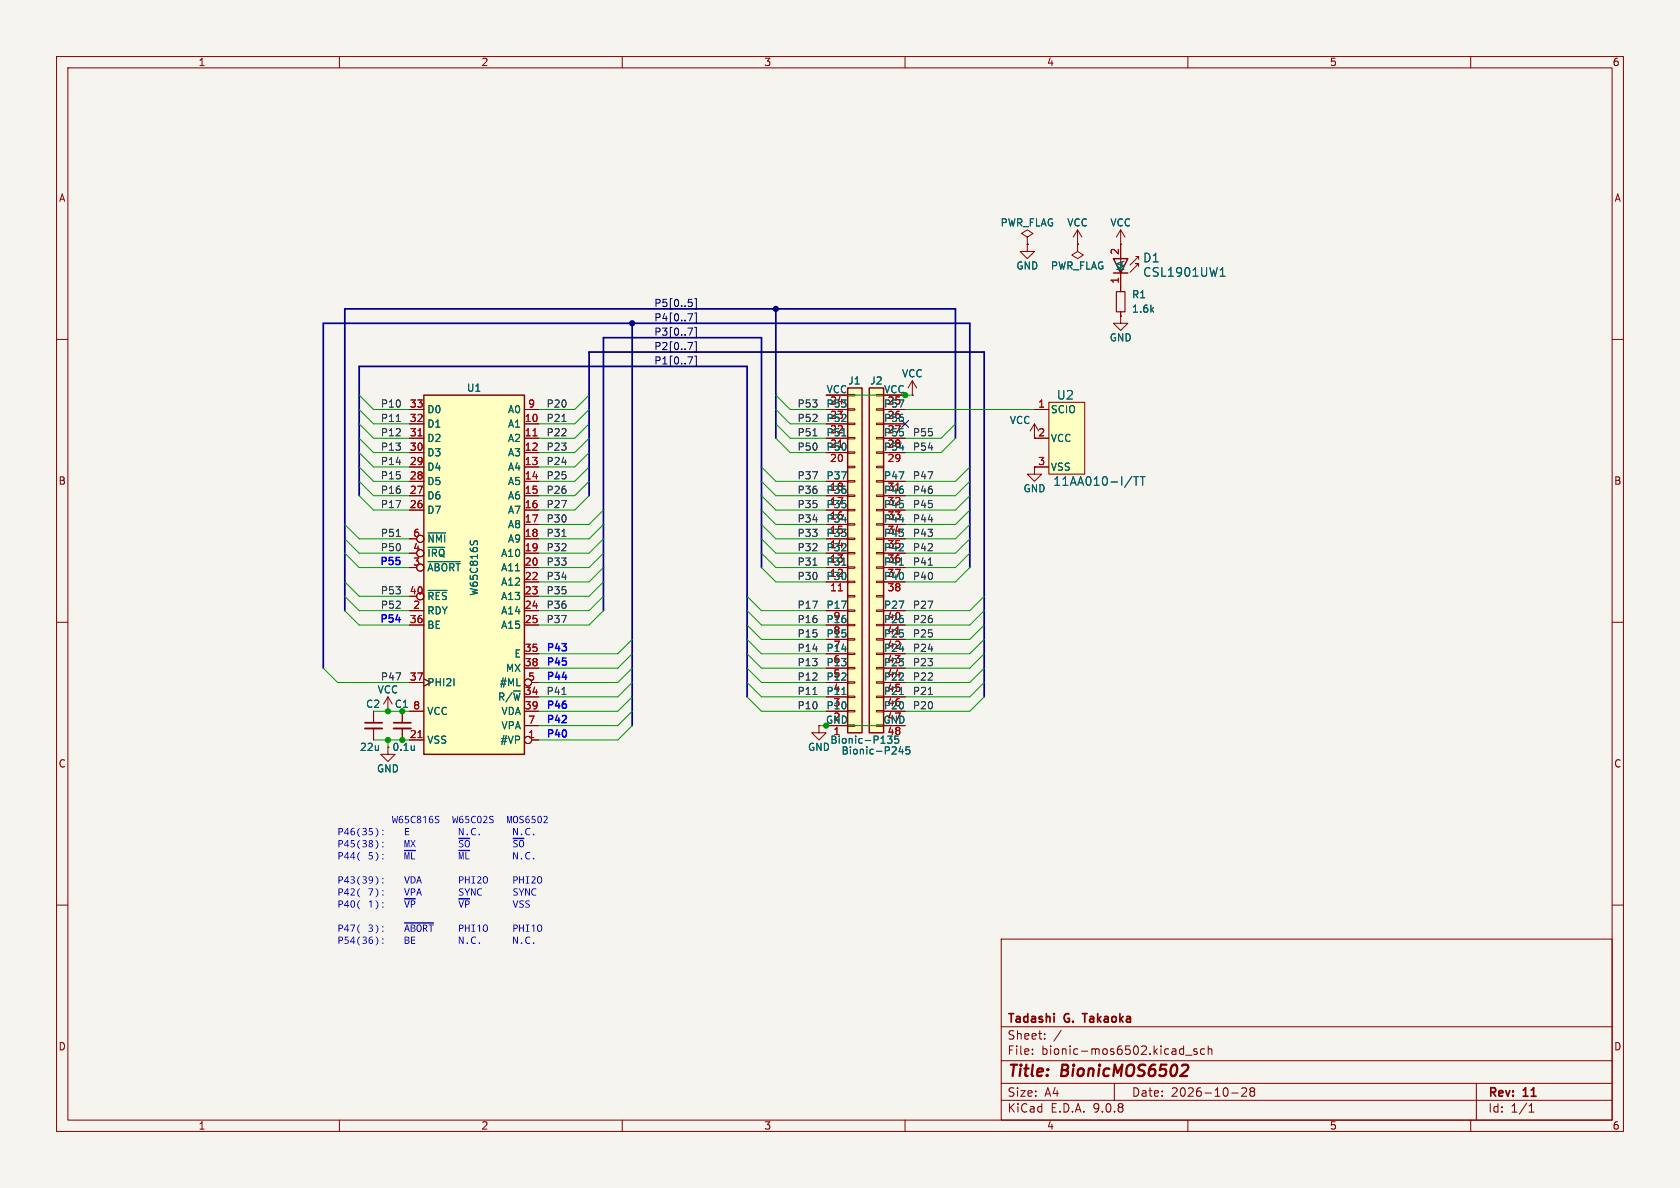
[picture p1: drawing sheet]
<svg xmlns="http://www.w3.org/2000/svg" width="297mm" height="210mm" viewBox="0 0 297 210" stroke-linecap="round" stroke-linejoin="round" font-family="sans-serif">
<path d="M0 0h297v210h-297z" fill="#f5f4ef" stroke="#f5f4ef" stroke-width=".18"/>
<g fill="none" stroke="#840000" stroke-width=".18">
<path d="M10 10h277v190h-277zM12 12h273v186h-273zM60 10v2M110 10v2M160 10v2M210 10v2M260 10v2M10 60h2M285 60h2M10 110h2M285 110h2M10 160h2"/>
<path d="M177 166h108v32h-108zM285 160h2M60 198v2M110 198v2M160 198v2M177 194.5h108M177 191.5h108M177 187.5h108M177 181.5h108M182.5 186.3v.1M182.5 185.5v.1M184.7 183.6v.1"/>
<path d="M184.7 182.8v.1M187.6 182.1l-1.3 2M197 191.5v3M209.6 186.5h1.1M210 198v2M211.6 185.5l-.4-.1-.2 .2 .1 .2 .5 .2v.3h-.6M213 185.5l-.5-.1-.3 .3v.4l.2 .2h.6M213.6 185.5l.2-.1 .4 .1v.9M213.6 184.9v1.5M217.7 193.2h1.2M219.5 192.4l.6-.1 .2 .1 .1 .3-.9 1.1h.9M221.2 192.9l-.2-.2 .2-.4 .5 .1 .1 .2-.3 .3"/>
<path d="M221.2 192.9l-.2 .3v.5l.2 .1 .5-.1 .1-.2-.1-.4-.2-.2M221.2 192.9h.3M260 198v2M261 191.5v6.5M270.3 196.6h.9M270.3 195.5l.4-.4v1.5"/>
</g>
<path d="M209.3 188.2h.4a.45 .45 0 0 1 .4 .6l-.2 .3-1.3 1.1h1.3" fill="none" stroke="#840000" stroke-width=".4"/>
<path d="M191.3 179.2h.9" fill="none" stroke="#840000" stroke-width=".3"/>
<path d="M153.7 68.6h2.5v60.9h-2.5z" fill="#ffffc2"/>
<path d="M196.8 45.7h2.6l-1.3 2.6zM196.8 48.3h2.6M153.7 68.6h2.5v60.9h-2.5z" fill="none" stroke="#840000" stroke-width=".25"/>
<g fill="none" stroke="#840000" stroke-width=".18">
<path d="M181.6 43.2v1.3h1.3l-1.3 1.2-1.3-1.2h1.3M181.6 43.2h.1M181.6 41.9l1-.6-1-.7-1 .7 1 .6v1.3M190.5 43.2h.1M190.5 43.2v1.3l1 .6-1 .6-1-.6 1-.6M190.5 40.6l-.8 1.3M190.5 40.6l.8 1.3M190.5 40.6v2.6M198.1 43.2h.1M198.1 55.9v1.3h1.3l-1.3 1.2-1.3-1.2h1.3M198.1 55.9h.1M198.1 40.6l-.7 1.3"/>
<path d="M198.1 40.6l.8 1.3M198.1 40.6v5.1M198.1 48.3v3.3M198.1 55.1v.8M200.8 45.3h.5l-1.5 1.6M201.3 47.1v-.5h-.5h.5l-1.5 1.5M201.3 45.3v.5M154.9 69.7h1.3v.3h-1.3zM154.9 72.3h1.3v.2h-1.3zM154.9 74.8h1.3v.3h-1.3zM154.9 77.3h1.3v.3h-1.3zM154.9 79.9h1.3v.2h-1.3z"/>
<path d="M156.2 69.9h3.8M156.2 72.4h3.8M156.2 74.9h3.8M156.2 77.5h3.8M154.9 82.4h1.3v.3h-1.3zM154.9 85h1.3v.2h-1.3zM154.9 87.5h1.3v.3h-1.3zM154.9 90h1.3v.3h-1.3zM154.9 92.6h1.3v.2h-1.3zM154.9 95.1h1.3v.3h-1.3zM154.9 97.7h1.3v.2h-1.3zM156.2 80h3.8"/>
<path d="M156.2 85.1h3.8M156.2 87.6h3.8M156.2 90.2h3.8M156.2 92.7h3.8M156.2 95.3h3.8M156.2 97.8h3.8M154.9 100.2h1.3v.3h-1.3zM154.9 102.7h1.3v.3h-1.3zM154.9 105.3h1.3v.2h-1.3zM154.9 107.8h1.3v.3h-1.3zM154.9 110.4h1.3v.2h-1.3zM154.9 112.9h1.3v.3h-1.3z"/>
<path d="M154.9 115.4h1.3v.3h-1.3zM154.9 118h1.3v.2h-1.3zM156.2 100.3h3.8M156.2 102.9h3.8M156.2 108h3.8M156.2 110.5h3.8M156.2 113h3.8M156.2 115.6h3.8M156.2 118.1h3.8M154.9 120.5h1.3v.3h-1.3zM154.9 123.1h1.3v.2h-1.3zM154.9 125.6h1.3v.3h-1.3z"/>
<path d="M154.9 128.1h1.3v.3h-1.3zM156.2 120.7h3.8M156.2 123.2h3.8M156.2 125.7h3.8M156.2 128.3h3.8"/>
</g>
<path d="M215.7 48.8h.9M215.9 47.7l.2-.4v1.5M159 99.9h.7M159 122.8h.7M159.2 132l-.3 .9h.8M159.5 132.4v.9M160.8 132h-.6l-.1 .6 .2-.1 .4 .1 .2 .2-.1 .4-.2 .1-.5-.1" fill="none" stroke="#006464" stroke-width=".18"/>
<path d="M197.4 51.6h1.5v3.5h-1.5z" fill="none" stroke="#840000" stroke-width=".2"/>
<path d="M185.4 71.1h6.4v12.7h-6.4z" fill="#ffffc2"/>
<path d="M182.9 72.4h2.5M182.9 74.9v2.6h2.5M182.9 74.9l-.8 1.3M182.9 74.9l.7 1.3M185.4 71.1h6.4v12.7h-6.4zM182.9 82.6v1.2h1.2l-1.2 1.3-1.3-1.3h1.3M182.9 82.6h.1M182.9 82.6h2.5" fill="none" stroke="#840000" stroke-width=".18"/>
<path d="M200.1 84.2l-1.3 1.9M200.4 84.3h.9M200.8 84.3v1.5M201.6 84.3h.8M202 84.3v1.5" fill="none" stroke="#006464" stroke-width=".18"/>
<path d="M149.9 68.6h2.5v60.9h-2.5z" fill="#ffffc2"/>
<g fill="none" stroke="#840000" stroke-width=".18">
<path d="M146 69.9h3.9M146 72.4h3.9M146 74.9h3.9M146 77.5h3.9M149.9 69.7h1.2v.3h-1.2zM149.9 72.3h1.2v.2h-1.2zM149.9 74.8h1.2v.3h-1.2zM149.9 77.3h1.2v.3h-1.2zM149.9 79.9h1.2v.2h-1.2zM161.3 69.9h.1M161.3 67.3l-.8 1.3M161.3 67.3l.8 1.3"/>
<path d="M161.3 67.3v2.6M146 80h3.9M146 85.1h3.9M146 87.6h3.9M146 90.2h3.9M146 92.7h3.9M146 95.3h3.9M146 97.8h3.9M149.9 82.4h1.2v.3h-1.2zM149.9 85h1.2v.2h-1.2zM149.9 87.5h1.2v.3h-1.2zM149.9 90h1.2v.3h-1.2z"/>
<path d="M149.9 92.6h1.2v.2h-1.2zM149.9 95.1h1.2v.3h-1.2zM149.9 97.7h1.2v.2h-1.2zM146 100.3h3.9M146 102.9h3.9M146 108h3.9M146 110.5h3.9M146 113h3.9M146 115.6h3.9M146 118.1h3.9M149.9 100.2h1.2v.3h-1.2zM149.9 102.7h1.2v.3h-1.2z"/>
<path d="M149.9 105.3h1.2v.2h-1.2zM149.9 107.8h1.2v.3h-1.2zM149.9 110.4h1.2v.2h-1.2zM149.9 112.9h1.2v.3h-1.2zM149.9 115.4h1.2v.3h-1.2zM149.9 118h1.2v.2h-1.2zM66 125.7v2.1M66 128.8v2M68.6 132.1v1.3h1.2l-1.2 1.2-1.3-1.2h1.3M68.6 132.1h.1M68.6 125.7h.1M68.6 123.2l-.8 1.3"/>
<path d="M68.6 123.2l.7 1.3M68.6 123.2v2.5M71.1 125.7v2.1M71.1 128.8v2M146 120.7h3.9M146 123.2h3.9M146 125.7h3.9M146 128.3h3.9M149.9 120.5h1.2v.3h-1.2zM149.9 123.1h1.2v.2h-1.2zM149.9 125.6h1.2v.3h-1.2zM149.9 128.1h1.2v.3h-1.2z"/>
</g>
<path d="M149.9 68.6h2.5v60.9h-2.5z" fill="none" stroke="#840000" stroke-width=".25"/>
<path d="M148.8 77.1h.8M148.8 99.9h.8M73.2 131.8v.9M73.2 132.5v.1M148.8 122.8h.8M157.7 130.8l-.1 .5-.5 .1-.2-.1M158.9 130.8l-.1 .5-.5 .1-.1-.1" fill="none" stroke="#006464" stroke-width=".18"/>
<path d="M148.2 104.4h.7" fill="none" stroke="#a90000" stroke-width=".18"/>
<path d="M64.5 127.8h3.1M69.6 127.8h3" fill="none" stroke="#840000" stroke-width=".3"/>
<path d="M64.5 128.8h3.1M69.6 128.8h3" fill="none" stroke="#840000" stroke-width=".33"/>
<path d="M74.9 69.9h17.8v63.5h-17.8z" fill="#ffffc2"/>
<path d="M74.9 69.9h17.8v63.5h-17.8z" fill="none" stroke="#840000" stroke-width=".25"/>
<g fill="none" stroke="#840000" stroke-width=".18">
<path d="M72.4 72.4h2.5M72.4 74.9h2.5M72.4 77.5h2.5M92.7 72.4h2.5M92.7 74.9h2.5M92.7 77.5h2.5M72.4 80h2.5M72.4 82.6h2.5M72.4 85.1h2.5M72.4 87.6h2.5M72.4 90.2h2.5M72.4 95.3h1.3"/>
<path d="M92.7 80h2.5M92.7 82.6h2.5M92.7 85.1h2.5M92.7 87.6h2.5M92.7 90.2h2.5M92.7 95.3h2.5M92.7 92.7h2.5M92.7 97.8h2.5M72.4 110.5h2.5M72.4 100.3h1.3M72.4 108h2.5M92.7 110.5h2.5"/>
<path d="M92.7 115.6h2.5M92.7 100.3h2.5M92.7 108h2.5M92.7 102.9h2.5M92.7 105.4h2.5M92.7 118.1h2.5M72.4 120.7h2.5M72.4 125.7h2.5M72.4 130.8h2.5M74.9 120l1.3 .7-1.3 .6M92.7 125.7h2.5M92.7 123.2h2.5"/>
<path d="M92.7 128.3h2.5M94 120.7h1.2M94 130.8h1.2M144.8 128.3v1.2h1.2l-1.2 1.3-1.3-1.3h1.3M144.8 128.3h.1"/>
<circle cx="74.3" cy="97.8" r=".63"/>
<circle cx="74.3" cy="95.2" r=".63"/>
<circle cx="74.3" cy="105.4" r=".63"/>
<circle cx="74.3" cy="100.3" r=".63"/>
<circle cx="93.3" cy="120.6" r=".63"/>
<circle cx="93.3" cy="130.8" r=".63"/>
</g>
<path d="M73.9 77.1h.7M94.2 77.1h.7M73.9 130.4h.7" fill="none" stroke="#a90000" stroke-width=".18"/>
<path d="M75.7 94.2h3.1M75.7 96.7h2.9M75.7 99.3h5.6M83.2 95.6l-.1 .5M83.7 96.1l.2-.4 .3-.1 .2 .2v.3M75.7 104.4h3.3" fill="none" stroke="#006464" stroke-width=".18"/>
<path d="M70.1 74.5h.7M99.3 74.5h.8M143.7 77h.7M70.1 94.8h.7M99.3 94.8h.8M143.7 99.9h.7M164.1 99.9h.7M99.3 122.8h.8M143.7 122.8h.7M164.1 122.8h.7" fill="none" stroke="#0f0f0f" stroke-width=".18"/>
<path d="M70 98.5h.7M70.6 99.1l.1 .2-.1 .4M70 109.5h.8" fill="none" stroke="#00f" stroke-width=".25"/>
<g fill="none" stroke="#000084" stroke-width=".18">
<path d="M121.6 58h.8l-.5 1.3M121.6 55.5h.8l-.5 1.2M121.7 52.9h.6M122.1 53.4l.3 .2v.3l-.3 .3M122.8 52.8h.3v1.8h-.3M122.8 55.3h.3v1.8h-.3M122.8 57.9h.3v1.8h-.3M121.6 63.1h.8l-.5 1.2M121.6 60.5h.8l-.5 1.3M122.8 63h.3v1.8h-.3M122.8 60.4h.3v1.8h-.3M159.4 74.3l1.2 1.2"/>
<path d="M160.6 74.3l-1.2 1.2"/>
</g>
<path d="M111.8 57.2v71.1M137.2 54.6v22.9M168.9 77.5v-22.9h-107.9v53.4M63.5 87.6v-22.8h68.6v58.4M104.1 87.6v-25.4h69.9v61M134.6 100.3v-40.6h-27.9v48.3M171.4 100.3v-43.1h-114.3v60.9" fill="none" stroke="#000084" stroke-width=".3"/>
<g fill="none" stroke="#009600" stroke-width=".18">
<path d="M63.5 69.9l2.5 2.5h6.4M63.5 77.5l2.5 2.5h6.4M63.5 74.9l2.5 2.6h6.4M63.5 72.4l2.5 2.5h6.4M104.1 69.9l-2.5 2.5h-6.4M104.1 77.5l-2.5 2.5h-6.4M104.1 74.9l-2.5 2.6h-6.4M104.1 72.4l-2.5 2.5h-6.4M137.2 69.9l2.5 2.5h6.3M137.2 77.5l2.5 2.5h6.3M137.2 74.9l2.5 2.6h6.3M137.2 72.4l2.5 2.5h6.3"/>
<path d="M146 69.9h15.3M160 72.4h22.9M168.9 77.5l-2.5 2.5h-6.4M168.9 74.9l-2.5 2.6h-6.4M61 95.3l2.5 2.5h8.9M61 92.7l2.5 2.6h8.9M61 97.8l2.5 2.5h8.9M63.5 87.6l2.5 2.6h6.4M63.5 85.1l2.5 2.5h6.4M63.5 82.6l2.5 2.5h6.4M63.5 80l2.5 2.6h6.4M104.1 87.6l-2.5 2.6h-6.4"/>
<path d="M104.1 85.1l-2.5 2.5h-6.4M104.1 82.6l-2.5 2.5h-6.4M104.1 80l-2.5 2.6h-6.4M106.7 95.3l-2.6 2.5h-8.9M106.7 92.7l-2.6 2.6h-8.9M106.7 90.2l-2.6 2.5h-8.9M106.7 97.8l-2.6 2.5h-8.9M134.6 95.3l2.6 2.5h8.8M134.6 87.6l2.6 2.6h8.8M134.6 85.1l2.6 2.5h8.8M134.6 92.7l2.6 2.6h8.8M134.6 90.2l2.6 2.5h8.8"/>
<path d="M134.6 82.6l2.6 2.5h8.8M134.6 97.8l2.6 2.5h8.8M171.4 95.3l-2.5 2.5h-8.9M171.4 87.6l-2.5 2.6h-8.9M171.4 85.1l-2.5 2.5h-8.9M171.4 92.7l-2.5 2.6h-8.9M171.4 90.2l-2.5 2.5h-8.9M171.4 82.6l-2.5 2.5h-8.9M171.4 97.8l-2.5 2.5h-8.9M57.1 118.1l2.6 2.6h12.7M61 105.4l2.5 2.6h8.9M61 108l2.5 2.5h8.9"/>
<path d="M61 102.9l2.5 2.5h8.9M106.7 105.4l-2.6 2.6h-8.9M106.7 100.3l-2.6 2.6h-8.9M106.7 108l-2.6 2.5h-8.9M106.7 102.9l-2.6 2.5h-8.9M111.8 118.1l-2.6 2.6h-14M111.8 113l-2.6 2.6h-14M111.8 115.6l-2.6 2.5h-14M132.1 105.4l2.5 2.6h11.4M132.1 108l2.5 2.5h11.4M132.1 118.1l2.5 2.6h11.4M132.1 113l2.5 2.6h11.4"/>
<path d="M132.1 115.6l2.5 2.5h11.4M132.1 110.5l2.5 2.5h11.4M134.6 100.3l2.6 2.6h8.8M171.4 100.3l-2.5 2.6h-8.9M174 105.4l-2.6 2.6h-11.4M174 108l-2.6 2.5h-11.4M174 118.1l-2.6 2.6h-11.4M174 113l-2.6 2.6h-11.4M174 115.6l-2.6 2.5h-11.4M174 110.5l-2.6 2.5h-11.4M66 125.7h6.4M66 130.8h6.4"/>
<path d="M68.6 130.8v1.3M111.8 125.7l-2.6 2.6h-14M111.8 120.7l-2.6 2.5h-14M111.8 123.2l-2.6 2.5h-14M111.8 128.3l-2.6 2.5h-14M132.1 120.7l2.5 2.5h11.4M132.1 123.2l2.5 2.5h11.4M144.8 128.3h15.2M174 120.7l-2.6 2.5h-11.4M174 123.2l-2.6 2.5h-11.4"/>
</g>
<g fill="#00f">
<path d="M81.2 148.6l.3-.1 .4 .1v.1l-.2-.1a.23 .23 0 0 0-.4 .2 .23 .23 0 0 0 .3 .3 .39 .39 0 0 1 .3 .5 .39 .39 0 0 1-.6 .2l-.2-.1v-.1a.35 .35 0 0 0 .4 .1 .35 .35 0 0 0 .3-.4l-.6-.3z"/>
<path d="M82.3 148.6a.55 .55 0 0 1 .7 .1 .55 .55 0 0 1 0 .7 .47 .47 0 0 1-.5 .4 .47 .47 0 0 1-.4-.7h.2a.34 .34 0 0 0 .3 .6 .34 .34 0 0 0 .3-.6 .34 .34 0 0 0-.3-.5 .34 .34 0 0 0-.3 .5h-.2z"/>
<path d="M90.8 148.6l.3-.1 .4 .1v.1l-.3-.1a.23 .23 0 0 0-.3 .2 .23 .23 0 0 0 .3 .3 .39 .39 0 0 1 .3 .5 .39 .39 0 0 1-.6 .2l-.2-.1v-.1a.35 .35 0 0 0 .4 .1 .35 .35 0 0 0 .3-.4l-.6-.3z"/>
<path d="M91.9 148.6a.55 .55 0 0 1 .7 .1 .55 .55 0 0 1 0 .7 .47 .47 0 0 1-.6 .4 .47 .47 0 0 1-.3-.7h.2a.34 .34 0 0 0 .3 .6 .34 .34 0 0 0 .3-.6 .34 .34 0 0 0-.3-.5 .34 .34 0 0 0-.3 .5h-.2z"/>
<path d="M71.5 150.6h.2l.2 1.1 .3-1.1h.2v1.3h-.2l.1-1.1-.3 1.1h-.1l-.3-1.1v1.1h-.1z"/>
<path d="M72.7 150.6h.1v1.2h.6v.1h-.7z"/>
<path d="M71.4 159.2h.2l.3 1.1 .4-1.1h.2l-.5 1.2h-.1z"/>
<path d="M72.6 159.2h.4a.42 .42 0 0 1 .4 .5 .42 .42 0 0 1-.6 .3v.4h-.2v-.6l.6-.1a.25 .25 0 0 0 0-.3 .25 .25 0 0 0-.2-.1h-.2v.5h-.2z"/>
<path d="M81 159.2h.2l.3 1.1 .4-1.1h.1l-.4 1.2h-.1z"/>
<path d="M82.2 159.2h.4a.42 .42 0 0 1 .4 .5 .42 .42 0 0 1-.6 .3v.4h-.2v-.6l.6-.1a.25 .25 0 0 0 0-.3 .25 .25 0 0 0-.2-.1h-.2v.5h-.2z"/>
<circle cx="67.7" cy="146.8" r=".12"/>
<circle cx="67.7" cy="147.5" r=".12"/>
<circle cx="67.7" cy="148.9" r=".12"/>
<circle cx="67.7" cy="149.7" r=".12"/>
<circle cx="67.7" cy="151.1" r=".12"/>
<circle cx="67.7" cy="151.8" r=".12"/>
<circle cx="67.7" cy="155.3" r=".12"/>
<circle cx="67.7" cy="156.1" r=".12"/>
<circle cx="67.7" cy="157.5" r=".12"/>
<circle cx="67.7" cy="158.2" r=".12"/>
<circle cx="67.7" cy="159.6" r=".12"/>
<circle cx="67.7" cy="160.3" r=".12"/>
<circle cx="67.7" cy="163.9" r=".12"/>
<circle cx="67.7" cy="164.6" r=".12"/>
</g>
<path d="M71.5 163.2h5.1" fill="none" stroke="#00f" stroke-width=".25"/>
<g fill="#00f">
<circle cx="67.7" cy="166" r=".12"/>
<circle cx="67.7" cy="166.7" r=".12"/>
</g>
<g fill="none" stroke="#840000" stroke-width=".18">
<path d="M181.6 43.2h.1M190.5 43.2h.1M198.1 55.9h.1M198.1 43.2h.1M198.1 43.2v2.5M198.1 48.3v3.3M198.1 55.1v.8M72.4 72.4h2.5M72.4 74.9h2.5M72.4 77.5h2.5M92.7 72.4h2.5M92.7 74.9h2.5"/>
<path d="M92.7 77.5h2.5M146 69.9h3.9M146 72.4h3.9M146 74.9h3.9M146 77.5h3.9M156.2 69.9h3.8M156.2 72.4h3.8M156.2 74.9h3.8M156.2 77.5h3.8M161.3 69.9h.1M182.9 72.4h2.5M182.9 77.5h2.5"/>
<path d="M72.4 80h2.5M72.4 85.1h2.5M72.4 87.6h2.5M72.4 90.2h2.5M72.4 95.3h1.3M72.4 82.6h2.5M92.7 80h2.5M92.7 85.1h2.5M92.7 87.6h2.5M92.7 90.2h2.5M92.7 92.7h2.5M92.7 95.3h2.5"/>
<path d="M92.7 97.8h2.5M92.7 82.6h2.5M146 80h3.9M146 85.1h3.9M146 87.6h3.9M146 90.2h3.9M146 92.7h3.9M146 95.3h3.9M146 97.8h3.9M156.2 80h3.8M156.2 85.1h3.8M156.2 87.6h3.8"/>
<path d="M156.2 90.2h3.8M156.2 92.7h3.8M156.2 95.3h3.8M156.2 97.8h3.8M182.9 82.6h.1M182.9 82.6h2.5M72.4 100.3h1.3M72.4 108h2.5M72.4 110.5h2.5M92.7 100.3h2.5M92.7 102.9h2.5M92.7 108h2.5"/>
<path d="M92.7 110.5h2.5M92.7 115.6h2.5M92.7 118.1h2.5M92.7 105.4h2.5M146 100.3h3.9M146 102.9h3.9M146 108h3.9M146 110.5h3.9M146 113h3.9M146 115.6h3.9M146 118.1h3.9M156.2 100.3h3.8"/>
<path d="M156.2 102.9h3.8M156.2 108h3.8M156.2 110.5h3.8M156.2 113h3.8M156.2 115.6h3.8M156.2 118.1h3.8M66 125.7v2.1M66 128.8v2M68.6 132.1h.1M68.6 125.7h.1M71.1 125.7v2.1M71.1 128.8v2"/>
<path d="M72.4 120.7h2.5M72.4 125.7h2.5M72.4 130.8h2.5M74.9 120l1.3 .7-1.3 .6M92.7 123.2h2.5M92.7 125.7h2.5M92.7 128.3h2.5M94 120.7h1.2M94 130.8h1.2M144.8 128.3h.1M146 120.7h3.9M146 123.2h3.9"/>
<path d="M146 125.7h3.9M146 128.3h3.9M156.2 120.7h3.8M156.2 123.2h3.8M156.2 125.7h3.8M156.2 128.3h3.8"/>
<circle cx="74.3" cy="97.8" r=".63"/>
<circle cx="74.3" cy="95.2" r=".63"/>
<circle cx="74.3" cy="105.4" r=".63"/>
<circle cx="74.3" cy="100.3" r=".63"/>
<circle cx="93.3" cy="120.6" r=".63"/>
<circle cx="93.3" cy="130.8" r=".63"/>
</g>
<g fill="none" stroke="#006464" stroke-width=".18">
<path d="M215.7 48.8h.9M215.9 47.7l.2-.4v1.5M148.8 77.1h.8M75.7 94.2h3.1M75.7 96.7h2.9M75.7 99.3h5.6M83.2 95.6l-.1 .5M83.7 96.1l.2-.4 .3-.1 .2 .2v.3M148.8 99.9h.8M159 99.9h.7M200.1 84.2l-1.3 1.9M200.4 84.3h.9"/>
<path d="M200.8 84.3v1.5M201.6 84.3h.8M202 84.3v1.5M75.7 104.4h3.3M73.2 131.8v.9M73.2 132.5v.1M148.8 122.8h.8M157.7 130.8l-.1 .5-.5 .1-.2-.1M158.9 130.8l-.1 .5-.5 .1-.1-.1M159 122.8h.7M159.2 132l-.3 .9h.8M159.5 132.4v.9"/>
<path d="M160.8 132h-.6l-.1 .6 .2-.1 .4 .1 .2 .2-.1 .4-.2 .1-.5-.1"/>
</g>
<path d="M73.9 77.1h.7M94.2 77.1h.7M148.2 104.4h.7M73.9 130.4h.7" fill="none" stroke="#a90000" stroke-width=".18"/>
<g fill="#009600" stroke="#009600" stroke-width=".18">
<circle cx="146" cy="128.3" r=".46"/>
<circle cx="160" cy="69.9" r=".46"/>
<circle cx="68.6" cy="130.8" r=".46"/>
<circle cx="71.1" cy="130.8" r=".46"/>
<circle cx="71.1" cy="125.7" r=".46"/>
<circle cx="68.6" cy="125.7" r=".46"/>
</g>
<g fill="#000084" stroke="#000084" stroke-width=".18">
<circle cx="137.2" cy="54.6" r=".46"/>
<circle cx="111.8" cy="57.2" r=".46"/>
</g>
<g font-size="2.8" fill="#840000">
<text x="178" y="190.9">Title:</text>
<text x="187.7" y="190.9">BionicMOS6502</text>
</g>
<g font-size="2.1" fill="#006464">
<text x="202" y="46.6">D1</text>
<text x="202" y="49.1">CSL1901UW1</text>
<text x="186.7" y="70.8">U2</text>
<text x="186.1" y="86.1">11AA010-I/TT</text>
</g>
<g font-size="2.1" fill="#840000">
<text x="178" y="184">Sheet:</text>
<text x="178" y="181.2">Tadashi</text>
<text x="188.2" y="181.2">G.</text>
<text x="192.2" y="181.2">Takaoka</text>
<text x="178" y="186.7">File:</text>
<text x="184.1" y="186.7">bionic-mos6502.kicad_sch</text>
<text x="178" y="196.9">KiCad</text>
<text x="178" y="194.1">Size:</text>
<text x="184.7" y="194.1">A4</text>
<text x="185.7" y="196.9">E.D.A.</text>
<text x="193.3" y="196.9">9.0.8</text>
<text x="200" y="194.1">Date:</text>
<text x="207" y="194.1">2026-10-28</text>
<text x="263" y="194.3">Rev:</text>
<text x="263" y="196.9">Id:</text>
<text x="267.1" y="196.9">1/1</text>
<text x="269.4" y="194.3">11</text>
</g>
<g font-size="1.8" fill="#840000">
<text x="35" y="11.9">1</text>
<text x="85" y="11.9">2</text>
<text x="135" y="11.9">3</text>
<text x="185" y="11.9">4</text>
<text x="235" y="11.9">5</text>
<text x="285" y="11.9">6</text>
<text x="10.3" y="35.9">A</text>
<text x="285.3" y="35.9">A</text>
<text x="10.3" y="85.9">B</text>
<text x="285.3" y="85.9">B</text>
<text x="10.3" y="135.9">C</text>
<text x="285.3" y="135.9">C</text>
<text x="10.3" y="185.9">D</text>
<text x="285.3" y="185.9">D</text>
<text x="35" y="199.9">1</text>
<text x="85" y="199.9">2</text>
<text x="135" y="199.9">3</text>
<text x="185" y="199.9">4</text>
<text x="235" y="199.9">5</text>
<text x="285" y="199.9">6</text>
</g>
<g font-size="1.8" fill="#006464">
<text x="176.8" y="40.2">PWR_FLAG</text>
<text x="188.6" y="40.2">VCC</text>
<text x="196.2" y="40.2">VCC</text>
<text x="179.6" y="47.9">GND</text>
<text x="185.7" y="47.9">PWR_FLAG</text>
<text x="199" y="48" transform="rotate(-90 199 48)">KA</text>
<text x="200" y="52.9">R1</text>
<text x="200" y="55.5">1.6k</text>
<text x="196.1" y="60.6">GND</text>
<text x="82.4" y="69.4">U1</text>
<text x="146" y="69.6">VCC</text>
<text x="146.6" y="71.8">24</text>
<text x="149.9" y="68.2">J1</text>
<text x="153.7" y="68.2">J2</text>
<text x="156.2" y="69.6">VCC</text>
<text x="156.8" y="71.8">25</text>
<text x="159.4" y="66.9">VCC</text>
<text x="75.4" y="73.3">D0</text>
<text x="75.4" y="75.8">D1</text>
<text x="89.7" y="73.3">A0</text>
<text x="89.7" y="75.8">A1</text>
<text x="146" y="72.1">P53</text>
<text x="146" y="74.7">P52</text>
<text x="146" y="77.2">P51</text>
<text x="146.6" y="74.4">23</text>
<text x="146.6" y="76.9">22</text>
<text x="156.2" y="72.1">P57</text>
<text x="156.2" y="74.7">P56</text>
<text x="156.2" y="77.2">P55</text>
<text x="156.8" y="74.4">26</text>
<text x="156.8" y="76.9">27</text>
<text x="178.4" y="75.2">VCC</text>
<text x="185.7" y="73.3">SCIO</text>
<text x="75.4" y="78.3">D2</text>
<text x="75.4" y="80.9">D3</text>
<text x="75.4" y="83.4">D4</text>
<text x="89.7" y="78.3">A2</text>
<text x="89.7" y="80.9">A3</text>
<text x="89.7" y="83.4">A4</text>
<text x="146" y="79.8">P50</text>
<text x="146.6" y="79.5">21</text>
<text x="156.2" y="79.8">P54</text>
<text x="156.8" y="79.5">28</text>
<text x="185.7" y="78.3">VCC</text>
<text x="185.7" y="83.4">VSS</text>
<text x="75.4" y="86">D5</text>
<text x="75.4" y="88.5">D6</text>
<text x="89.7" y="86">A5</text>
<text x="89.7" y="88.5">A6</text>
<text x="146" y="84.8">P37</text>
<text x="146" y="87.4">P36</text>
<text x="146" y="89.9">P35</text>
<text x="146.6" y="87.1">18</text>
<text x="146.6" y="89.6">17</text>
<text x="156.2" y="84.8">P47</text>
<text x="156.2" y="87.4">P46</text>
<text x="156.2" y="89.9">P45</text>
<text x="156.8" y="87.1">31</text>
<text x="156.8" y="89.6">32</text>
<text x="180.8" y="87.2">GND</text>
<text x="75.4" y="91">D7</text>
<text x="89.7" y="91">A7</text>
<text x="89.7" y="93.6">A8</text>
<text x="146" y="92.5">P34</text>
<text x="146" y="95">P33</text>
<text x="146.6" y="92.2">16</text>
<text x="146.6" y="94.7">15</text>
<text x="156.2" y="92.5">P44</text>
<text x="156.2" y="95">P43</text>
<text x="156.8" y="92.2">33</text>
<text x="156.8" y="94.7">34</text>
<text x="75.4" y="96.1">~{NMI}</text>
<text x="75.4" y="98.7">~{IRQ}</text>
<text x="75.4" y="101.2">~{ABORT}</text>
<text x="88.5" y="98.7">A10</text>
<text x="88.5" y="101.2">A11</text>
<text x="89.7" y="96.1">A9</text>
<text x="146" y="97.5">P32</text>
<text x="146" y="100.1">P31</text>
<text x="146.6" y="97.2">14</text>
<text x="146.6" y="99.8">13</text>
<text x="156.2" y="97.5">P42</text>
<text x="156.2" y="100.1">P41</text>
<text x="156.8" y="97.2">35</text>
<text x="156.8" y="99.8">36</text>
<text x="75.4" y="106.3">~{RES}</text>
<text x="84.7" y="105.4" transform="rotate(-90 84.7 105.4)">W65C816S</text>
<text x="88.5" y="103.7">A12</text>
<text x="88.5" y="106.3">A13</text>
<text x="146" y="102.6">P30</text>
<text x="146" y="107.7">P17</text>
<text x="146.6" y="102.3">12</text>
<text x="156.2" y="102.6">P40</text>
<text x="156.2" y="107.7">P27</text>
<text x="156.8" y="102.3">37</text>
<text x="75.4" y="111.4">BE</text>
<text x="75.4" y="108.8">RDY</text>
<text x="88.5" y="108.8">A14</text>
<text x="88.5" y="111.4">A15</text>
<text x="146" y="110.2">P16</text>
<text x="146" y="112.8">P15</text>
<text x="147.2" y="109.9">9</text>
<text x="147.2" y="112.5">8</text>
<text x="156.2" y="110.2">P26</text>
<text x="156.2" y="112.8">P25</text>
<text x="156.8" y="109.9">40</text>
<text x="156.8" y="112.5">41</text>
<text x="89.3" y="119">MX</text>
<text x="90.8" y="116.4">E</text>
<text x="146" y="115.3">P14</text>
<text x="146" y="117.9">P13</text>
<text x="147.2" y="115">7</text>
<text x="147.2" y="117.6">6</text>
<text x="156.2" y="115.3">P24</text>
<text x="156.2" y="117.9">P23</text>
<text x="156.8" y="115">42</text>
<text x="156.8" y="117.6">43</text>
<text x="64.6" y="125.3">C2</text>
<text x="66.7" y="122.8">VCC</text>
<text x="69.7" y="125.3">C1</text>
<text x="75.4" y="121.5">PHI2I</text>
<text x="87.9" y="124.1">R/~{W}</text>
<text x="88.2" y="121.5">#ML</text>
<text x="146" y="120.4">P12</text>
<text x="146" y="122.9">P11</text>
<text x="146" y="125.5">P10</text>
<text x="147.2" y="120.1">5</text>
<text x="147.2" y="122.6">4</text>
<text x="147.2" y="125.2">3</text>
<text x="156.2" y="120.4">P22</text>
<text x="156.2" y="122.9">P21</text>
<text x="156.2" y="125.5">P20</text>
<text x="156.8" y="120.1">44</text>
<text x="156.8" y="122.6">45</text>
<text x="156.8" y="125.2">46</text>
<text x="75.4" y="126.6">VCC</text>
<text x="75.4" y="131.7">VSS</text>
<text x="88.4" y="131.7">#VP</text>
<text x="88.6" y="126.6">VDA</text>
<text x="88.6" y="129.1">VPA</text>
<text x="145.9" y="128">GND</text>
<text x="146.7" y="131.7">Bionic-P135</text>
<text x="147.2" y="127.7">2</text>
<text x="156.1" y="128">GND</text>
<text x="156.8" y="127.7">47</text>
<text x="156.8" y="130.3">48</text>
<text x="63.5" y="132.9">22u</text>
<text x="66.5" y="136.8">GND</text>
<text x="69.3" y="132.9">0.1u</text>
<text x="142.7" y="132.9">GND</text>
<text x="148.7" y="133.6">Bionic-P245</text>
</g>
<g font-size="1.8" fill="#a90000">
<text x="197.9" y="45.2" transform="rotate(-90 197.9 45.2)">2</text>
<text x="197.9" y="50.2" transform="rotate(-90 197.9 50.2)">1</text>
<text x="72.3" y="72.1">33</text>
<text x="72.3" y="74.7">32</text>
<text x="72.3" y="77.2">31</text>
<text x="92.7" y="74.7">10</text>
<text x="92.7" y="77.2">11</text>
<text x="93.3" y="72.1">9</text>
<text x="183.4" y="72.1">1</text>
<text x="183.4" y="77.2">2</text>
<text x="72.3" y="79.8">30</text>
<text x="72.3" y="82.3">29</text>
<text x="92.7" y="79.8">12</text>
<text x="92.7" y="82.3">13</text>
<text x="146.6" y="82">20</text>
<text x="156.8" y="82">29</text>
<text x="183.4" y="82.3">3</text>
<text x="72.3" y="84.8">28</text>
<text x="72.3" y="87.4">27</text>
<text x="72.3" y="89.9">26</text>
<text x="92.7" y="84.8">14</text>
<text x="92.7" y="87.4">15</text>
<text x="92.7" y="89.9">16</text>
<text x="73" y="95">6</text>
<text x="92.7" y="92.5">17</text>
<text x="92.7" y="95">18</text>
<text x="73" y="97.5">4</text>
<text x="73" y="100.1">3</text>
<text x="92.7" y="97.5">19</text>
<text x="92.7" y="100.1">20</text>
<text x="72.3" y="105.2">40</text>
<text x="73" y="107.7">2</text>
<text x="92.7" y="102.6">22</text>
<text x="92.7" y="105.2">23</text>
<text x="92.7" y="107.7">24</text>
<text x="146.6" y="104.9">11</text>
<text x="156.8" y="104.9">38</text>
<text x="72.3" y="110.2">36</text>
<text x="92.7" y="110.2">25</text>
<text x="92.7" y="115.3">35</text>
<text x="92.7" y="117.9">38</text>
<text x="72.3" y="120.4">37</text>
<text x="73" y="125.5">8</text>
<text x="92.7" y="122.9">34</text>
<text x="92.7" y="125.5">39</text>
<text x="93.3" y="120.4">5</text>
<text x="72.3" y="130.6">21</text>
<text x="93.3" y="128">7</text>
<text x="93.3" y="130.6">1</text>
<text x="147.2" y="130.3">1</text>
</g>
<g font-size="1.8" fill="#000084">
<text x="115.6" y="59.4">P3[0..7]</text>
<text x="115.6" y="54.3">P5[0..5]</text>
<text x="115.6" y="56.9">P4[0..7]</text>
<text x="115.6" y="64.5">P1[0..7]</text>
<text x="115.6" y="62">P2[0..7]</text>
</g>
<g font-size="1.8" fill="#0f0f0f">
<text x="67.2" y="72.1">P10</text>
<text x="67.2" y="74.7">P11</text>
<text x="67.2" y="77.2">P12</text>
<text x="96.5" y="72.1">P20</text>
<text x="96.5" y="77.2">P22</text>
<text x="96.5" y="74.7">P21</text>
<text x="140.9" y="72.1">P53</text>
<text x="140.9" y="74.7">P52</text>
<text x="140.9" y="77.2">P51</text>
<text x="161.3" y="77.2">P55</text>
<text x="67.2" y="82.3">P14</text>
<text x="67.2" y="79.7">P13</text>
<text x="96.5" y="82.3">P24</text>
<text x="96.5" y="79.7">P23</text>
<text x="140.9" y="79.7">P50</text>
<text x="161.3" y="79.7">P54</text>
<text x="67.2" y="84.8">P15</text>
<text x="67.2" y="89.9">P17</text>
<text x="67.2" y="87.4">P16</text>
<text x="96.5" y="89.9">P27</text>
<text x="96.5" y="87.4">P26</text>
<text x="96.5" y="84.8">P25</text>
<text x="140.9" y="87.4">P36</text>
<text x="140.9" y="84.8">P37</text>
<text x="140.9" y="89.9">P35</text>
<text x="161.3" y="89.9">P45</text>
<text x="161.3" y="87.4">P46</text>
<text x="161.3" y="84.8">P47</text>
<text x="67.2" y="95">P51</text>
<text x="96.5" y="92.4">P30</text>
<text x="96.5" y="95">P31</text>
<text x="140.9" y="92.4">P34</text>
<text x="140.9" y="95">P33</text>
<text x="161.3" y="95">P43</text>
<text x="161.3" y="92.4">P44</text>
<text x="67.2" y="97.5">P50</text>
<text x="96.5" y="97.5">P32</text>
<text x="96.5" y="100.1">P33</text>
<text x="140.9" y="100.1">P31</text>
<text x="140.9" y="97.5">P32</text>
<text x="161.3" y="100.1">P41</text>
<text x="161.3" y="97.5">P42</text>
<text x="67.2" y="105.1">P53</text>
<text x="67.2" y="107.7">P52</text>
<text x="96.5" y="102.6">P34</text>
<text x="96.5" y="107.7">P36</text>
<text x="96.5" y="105.1">P35</text>
<text x="140.9" y="107.7">P17</text>
<text x="140.9" y="102.6">P30</text>
<text x="161.3" y="102.6">P40</text>
<text x="161.3" y="107.7">P27</text>
<text x="96.5" y="110.2">P37</text>
<text x="140.9" y="110.2">P16</text>
<text x="140.9" y="112.8">P15</text>
<text x="161.3" y="110.2">P26</text>
<text x="161.3" y="112.8">P25</text>
<text x="140.9" y="115.3">P14</text>
<text x="140.9" y="117.8">P13</text>
<text x="161.3" y="117.8">P23</text>
<text x="161.3" y="115.3">P24</text>
<text x="96.5" y="122.9">P41</text>
<text x="140.9" y="122.9">P11</text>
<text x="140.9" y="120.4">P12</text>
<text x="140.9" y="125.5">P10</text>
<text x="161.3" y="122.9">P21</text>
<text x="161.3" y="125.5">P20</text>
<text x="161.3" y="120.4">P22</text>
</g>
<g font-size="1.8" fill="#00f">
<text x="66.9" y="100">P55</text>
<text x="66.9" y="110.1">P54</text>
<text x="96.5" y="115.2">P43</text>
<text x="96.5" y="117.8">P45</text>
<text x="96.5" y="120.3">P44</text>
<text x="96.5" y="125.4">P46</text>
<text x="96.5" y="127.9">P42</text>
<text x="96.5" y="130.5">P40</text>
<text x="59.7" y="147.9">P46(35):</text>
<text x="59.7" y="150">P45(38):</text>
<text x="69.3" y="145.7">W65C816S</text>
<text x="71.4" y="147.9">E</text>
<text x="71.4" y="150">MX</text>
<text x="79.9" y="145.7">W65C02S</text>
<text x="81" y="147.9">N.C.</text>
<text x="89.5" y="145.7">MOS6502</text>
<text x="90.6" y="147.9">N.C.</text>
<text x="59.7" y="152.1">P44(</text>
<text x="65" y="152.1">5):</text>
<text x="81" y="152.1">~{ML}</text>
<text x="90.6" y="152.1">N.C.</text>
<text x="59.7" y="156.4">P43(39):</text>
<text x="59.7" y="158.5">P42(</text>
<text x="59.7" y="160.7">P40(</text>
<text x="65" y="158.5">7):</text>
<text x="65" y="160.7">1):</text>
<text x="71.4" y="156.4">VDA</text>
<text x="71.4" y="158.5">VPA</text>
<text x="81" y="156.4">PHI2O</text>
<text x="81" y="158.5">SYNC</text>
<text x="90.6" y="156.4">PHI2O</text>
<text x="90.6" y="158.5">SYNC</text>
<text x="90.6" y="160.7">VSS</text>
<text x="59.7" y="164.9">P47(</text>
<text x="59.7" y="167.1">P54(36):</text>
<text x="65" y="164.9">3):</text>
<text x="71.4" y="164.9">~{ABORT} PHI1O</text>
<text x="71.4" y="167.1">BE</text>
<text x="81" y="167.1">N.C.</text>
<text x="90.6" y="164.9">PHI1O</text>
<text x="90.6" y="167.1">N.C.</text>
</g>
<text font-size="1.8" x="67.2" y="120.4">P47</text>
</svg>
